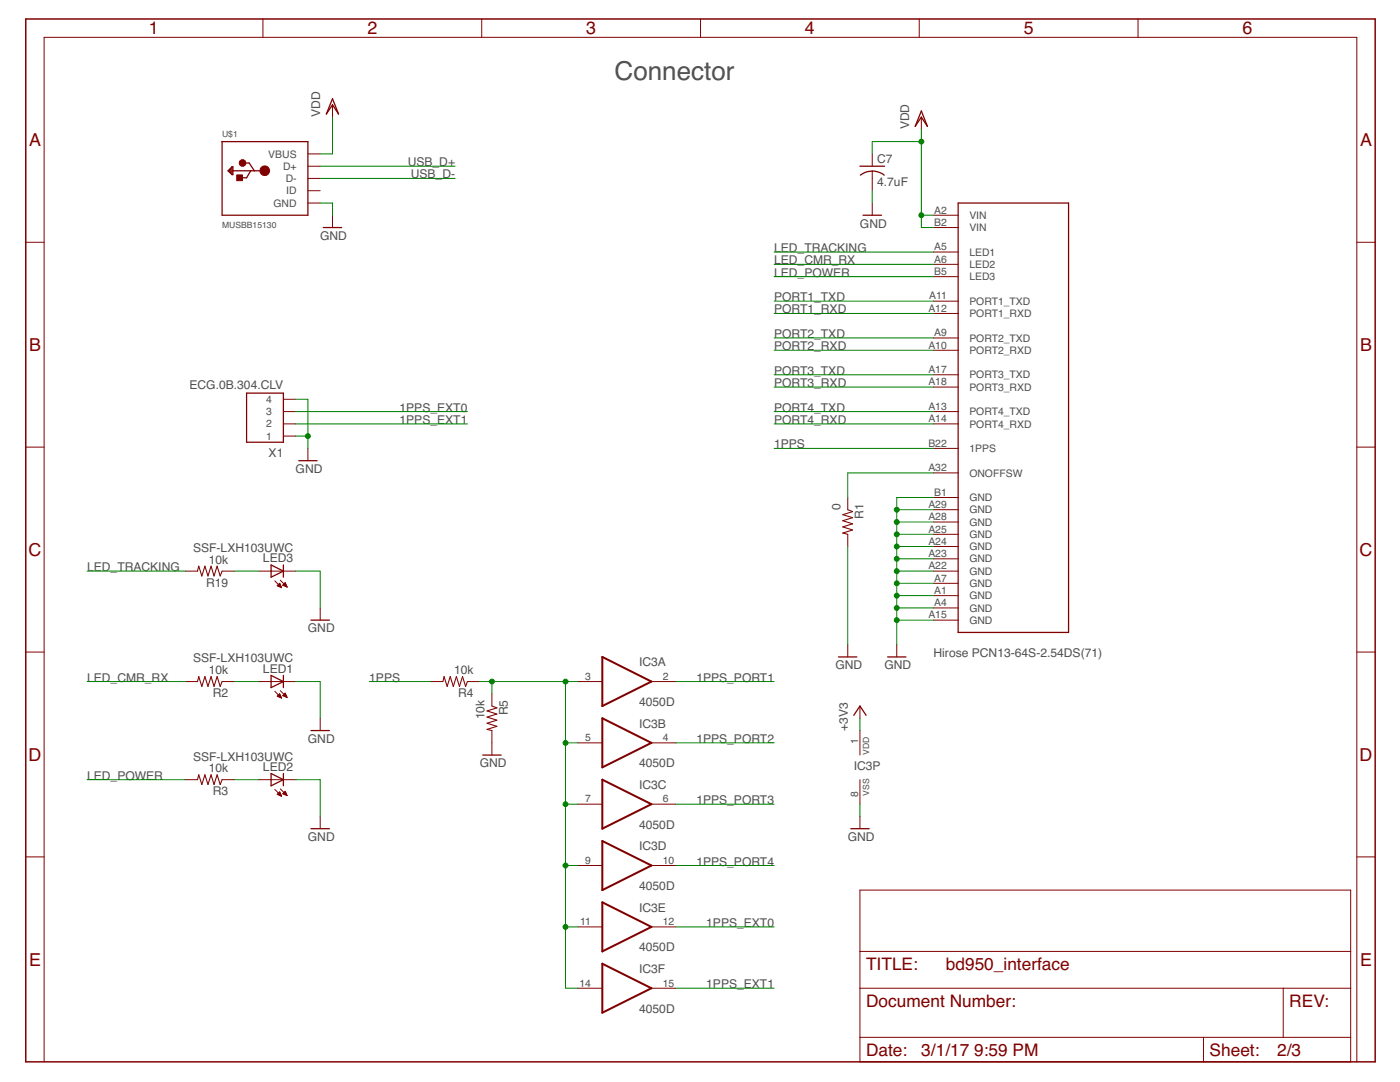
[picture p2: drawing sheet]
<svg xmlns="http://www.w3.org/2000/svg" width="279mm" height="216mm" viewBox="0 0 279 216" stroke-linecap="round" stroke-linejoin="round" font-family="sans-serif">
<path d="M5.1 3.8h269.3v208.1h-269.3z" fill="none" stroke="#800000" stroke-width=".3"/>
<g fill="none" stroke="#800000" stroke-width=".2">
<path d="M52.5 3.8v3.7M96.1 3.8v3.7M139.8 3.8v3.7M183.5 3.8v3.7M227.1 3.8v3.7M61.4 33.2h2.5M61.4 35.6h2.5M61.4 30.7h2.5M61.4 38.1h2.5M66.4 20.9v2.5M174.1 30.7v2.5M174.1 34.1v4"/>
<path d="M183.9 23.4v2.4M5.1 48.3h3.7M61.4 40.5h2.5M66.4 42.9v2.5M174.1 40.5v2.4M186.3 42.9h4.9M186.3 50.3h4.9M186.3 52.7h4.9M186.3 45.4h4.9M186.3 55.2h4.9M270.8 48.3h3.6M56.6 79.7h2.4"/>
<path d="M186.3 67.4h4.9M186.3 69.9h4.9M186.3 60.1h4.9M186.3 62.5h4.9M186.3 74.8h4.9M186.3 77.2h4.9M5.1 89.2h3.7M56.6 82.1h2.4M56.6 84.6h2.4M56.6 87h2.4M61.4 89.5v2.4M169.2 99.3v2.4"/>
<path d="M186.3 82.1h4.9M186.3 84.6h4.9M186.3 94.4h4.9M186.3 99.3h4.9M186.3 89.5h4.9M270.8 89.2h3.6M37 114h2.4M44.3 114h2.5M51.7 114h7.3M54.8 115.9l1.4 1.4M55.3 116.9l.9 .4M55.3 116.9h.7"/>
<path d="M55.5 116.8h.5M55.6 116.6h.3M55.6 117h.5M55.7 116.5h.2M55.8 116.4h.1M55.8 116.4l-.5 .5M55.8 116.4l.4 .9M55.9 117.1h.2M55.9 115.8l1.4 1.3M56.1 117.2h.1M56.4 116.8l.9 .3M56.4 116.8l.5-.5 .4 .8"/>
<path d="M56.5 116.8h.6M56.5 116.6h.6M56.7 116.5h.3M56.7 116.9h.5M56.8 116.4h.2M56.9 116.3h.1M57 117h.2M57.3 117.1h.1M169.2 106.6v2.5M186.3 114h4.9M186.3 116.4h4.9M186.3 118.9h4.9"/>
<path d="M186.3 111.5h4.9M186.3 109.1h4.9M186.3 106.6h4.9M186.3 104.2h4.9M186.3 101.7h4.9M5.1 130.1h3.7M37 136h2.4M44.3 136h2.5M51.7 136h7.3M54.8 137.9l1.4 1.4M55.3 138.9l.5-.5 .4 .9zM55.4 138.9h.6"/>
<path d="M55.5 139h.6M55.5 138.8h.5M55.6 138.6h.3M55.7 138.5h.2M55.8 139.1h.3M55.9 137.8l1.4 1.4M56 139.2h.2M56.5 138.8h.6M56.6 138.6h.5M56.6 138.9h.6M56.7 138.5h.3M56.8 138.4h.2"/>
<path d="M56.9 139h.3M56.9 138.3l.4 .9-.9-.4zM57.1 139.1h.2M63.9 121.3v2.4M85.9 136h2.5M93.3 136h2.4M98.2 138.4v2.5M115.3 136h4.9M130 136h4.9M169.2 128.7v2.4M179 128.7v2.4M186.3 121.3h4.9"/>
<path d="M186.3 123.7h4.9M270.8 130.1h3.6M37 155.6h2.4M44.3 155.6h2.5M51.7 155.6h7.3M54.8 157.5l1.4 1.4M55.4 158.5h.6M55.5 158.6h.5M55.5 158.3h.5M55.6 158.2h.3M55.7 158.7h.4M55.7 158.1h.2"/>
<path d="M55.8 158l.4 .9-.9-.4zM55.9 157.4l1.4 1.3M56 158.8h.2M56.4 158.4l.5-.5 .4 .8zM56.5 158.3h.6M56.6 158.5h.6M56.6 158.2h.5M56.7 158.1h.3M56.8 158h.2M56.9 158.6h.3M57.1 158.7h.2M63.9 143.3v2.5"/>
<path d="M98.2 145.8v4.9M115.3 148.2h4.9M130 148.2h4.9M171.6 140.9v2.4M171.6 145.8v4.9M171.6 155.6v4.9M5.1 171h3.7M63.9 162.9v2.5M115.3 160.5h4.9M115.3 172.7h4.9M130 160.5h4.9M130 172.7h4.9"/>
<path d="M171.6 177.6h98v34.3h-98zM171.6 162.9v2.5M270.8 171h3.6M115.3 197.2h4.9M115.3 185h4.9M130 197.2h4.9M130 185h4.9M171.6 197.2h98M171.6 189.8h98M256.1 197.2v9.8M8.8 211.9v-204.4h262v204.4M171.6 207h98"/>
<path d="M240.2 207v4.9"/>
</g>
<g fill="none" stroke="#800000" stroke-width=".25">
<path d="M66.4 19.7l1.2 3.1-1.2-1.9-1.3 1.9zM44.3 28.3h17.1v14.6h-17.1zM45.7 34.1l.4-.4v.8l-.2-.4M46.3 33.3h.2v1.5h-.2l-.8-.7zM46.3 33.3v1.3M46.5 34.1h6.3M48.8 32.5h.9l1.1 1.6M50 34.1l-.8 1.4h-1.1M171.6 33.2h4.9M171.7 34.9a3.8 3.8 0 0 1 4.8 0M183.9 22.1l1.2 3.1-1.2-1.8-1.3 1.8zM64.5 45.4h3.7"/>
<path d="M172.2 42.9h3.7M191.2 40.5h22.1v85.7h-22.1zM49.2 78.4h7.4v9.8h-7.4zM59.6 91.9h3.7M54.1 112.7l2.5 1.3-2.5 1.2zM56.6 112.7v2.5M54.1 134.8l2.5 1.2-2.5 1.2zM56.6 134.8v2.4M62.1 123.7h3.6M167.3 131.1h3.7M177.1 131.1h3.7M54.1 154.3l2.5 1.3-2.5 1.2z"/>
<path d="M56.6 154.3v2.5M62.1 145.8h3.6M96.4 150.7h3.6M170.4 142.7l1.2-1.8 1.2 1.8M62.1 165.4h3.6M169.8 165.4h3.7"/>
</g>
<path d="M39.4 114l.3-1 .6 1.9 .6-1.9 .6 1.9 .6-1.9 .6 1.9 .6-1.9 .6 1.9 .4-.9M169.2 101.7l1 .4-2 .6 2 .6-2 .6 2 .6-2 .6 2 .6-2 .7 1 .2M39.4 136l.3-1 .6 2 .6-2 .6 2 .6-2 .6 2 .6-2 .6 2 .4-1M88.4 136l.2-1 .6 2 .7-2 .6 2 .6-2 .6 2 .6-2 .6 2 .4-1M39.4 155.6l.3-1 .6 1.9 .6-1.9 .6 1.9 .6-1.9 .6 1.9 .6-1.9 .6 1.9 .4-.9M98.2 140.9l1 .3-2 .7 2 .6-2 .6 2 .6-2 .6 2 .6-2 .6 1 .3" fill="none" stroke="#800000" stroke-width=".21"/>
<path d="M120.2 131.1l9.8 4.9-9.8 4.9zM120.2 143.3l9.8 4.9-9.8 4.9zM120.2 155.6l9.8 4.9-9.8 4.9zM120.2 167.8l9.8 4.9-9.8 4.9zM120.2 180l9.8 5-9.8 4.8zM120.2 192.3l9.8 4.9-9.8 4.9z" fill="none" stroke="#800000" stroke-width=".4"/>
<g fill="#800000" stroke="#800000" stroke-width=".2">
<circle cx="52.8" cy="34.1" r=".96"/>
<circle cx="48.4" cy="32.5" r=".68"/>
</g>
<path d="M47.2 34.9h1.2v1.1h-1.2z" fill="#800000" stroke="#800000" stroke-width=".2"/>
<g fill="none" stroke="#008000" stroke-width=".2">
<path d="M63.9 33.2h26.9M63.9 35.6h26.9M66.4 23.4v7.3h-2.5M174.1 38.1v2.4M183.9 28.3h-9.8v2.4M183.9 25.8v19.6h2.4M63.9 40.5h2.5v2.4M154.5 50.3h31.8M154.5 52.7h31.8M154.5 55.2h31.8M183.9 42.9h2.4M59 79.7h2.4v9.8"/>
<path d="M154.5 77.2h31.8M154.5 74.8h31.8M154.5 69.9h31.8M154.5 67.4h31.8M154.5 62.5h31.8M154.5 60.1h31.8M59 87h2.4M59 84.6h34.3M59 82.1h34.3M154.5 89.5h31.8M154.5 84.6h31.8M154.5 82.1h31.8"/>
<path d="M186.3 99.3h-7.3v29.4M186.3 94.4h-17.1v4.9M17.4 114h19.6M46.8 114h4.9M59 114h4.9v7.3M169.2 109.1v19.6M179 114h7.3M179 101.7h7.3M179 104.2h7.3M179 106.6h7.3M179 109.1h7.3M179 111.5h7.3"/>
<path d="M179 116.4h7.3M179 118.9h7.3M17.4 136h19.6M46.8 136h4.9M59 136h4.9v7.3M73.7 136h12.2M95.7 136h19.6M98.2 136v2.4M112.9 136v61.2h2.4M134.9 136h19.6M179 121.3h7.3M179 123.7h7.3"/>
<path d="M17.4 155.6h19.6M46.8 155.6h4.9M59 155.6h4.9v7.3M112.9 148.2h2.4M134.9 148.2h19.6M171.6 143.3v2.5M112.9 160.5h2.4M112.9 172.7h2.4M134.9 160.5h19.6M134.9 172.7h19.6M171.6 160.5v2.4M112.9 185h2.4"/>
<path d="M134.9 185h19.6M134.9 197.2h19.6"/>
</g>
<g fill="#008000" stroke="#008000" stroke-width=".2">
<circle cx="179" cy="101.7" r=".49"/>
<circle cx="179" cy="104.2" r=".49"/>
<circle cx="179" cy="106.6" r=".49"/>
<circle cx="179" cy="109.1" r=".49"/>
<circle cx="179" cy="111.5" r=".49"/>
<circle cx="179" cy="114" r=".49"/>
<circle cx="179" cy="116.4" r=".49"/>
<circle cx="179" cy="118.9" r=".49"/>
<circle cx="179" cy="121.3" r=".49"/>
<circle cx="179" cy="123.7" r=".49"/>
<circle cx="61.4" cy="87" r=".49"/>
<circle cx="98.2" cy="136" r=".49"/>
<circle cx="112.9" cy="136" r=".49"/>
<circle cx="112.9" cy="148.2" r=".49"/>
<circle cx="112.9" cy="160.5" r=".49"/>
<circle cx="112.9" cy="172.7" r=".49"/>
<circle cx="112.9" cy="185" r=".49"/>
<circle cx="183.9" cy="42.9" r=".49"/>
<circle cx="183.9" cy="28.3" r=".49"/>
</g>
<text font-size="5.2" fill="#505050" x="122.7" y="16">Connector</text>
<g font-size="3.6" fill="#800000">
<text x="29.7" y="6.9">1</text>
<text x="73.3" y="6.9">2</text>
<text x="117" y="6.9">3</text>
<text x="160.7" y="6.9">4</text>
<text x="204.3" y="6.9">5</text>
<text x="248" y="6.9">6</text>
<text x="5.8" y="29.1">A</text>
<text x="271.4" y="29.1">A</text>
<text x="5.8" y="70">B</text>
<text x="271.4" y="70">B</text>
<text x="5.7" y="110.9">C</text>
<text x="271.3" y="110.9">C</text>
<text x="5.7" y="151.8">D</text>
<text x="271.3" y="151.8">D</text>
<text x="5.8" y="192.7">E</text>
<text x="271.4" y="192.7">E</text>
</g>
<g font-size="3.5" fill="#800000">
<text x="172.8" y="193.5">TITLE:</text>
<text x="188.8" y="193.5">bd950_interface</text>
<text x="172.8" y="200.9">Document Number:</text>
<text x="257.3" y="200.9">REV:</text>
<text x="172.8" y="210.7">Date:</text>
<text x="183.9" y="210.7">3/1/17</text>
<text x="194.4" y="210.7">9:59 PM</text>
<text x="241.4" y="210.7">Sheet:</text>
<text x="254.9" y="210.7">2/3</text>
</g>
<g font-size="2.4" fill="#505050">
<text x="63.9" y="23.4" transform="rotate(-90 63.9 23.4)">VDD</text>
<text x="181.4" y="25.8" transform="rotate(-90 181.4 25.8)">VDD</text>
<text x="81.4" y="33.2">USB_D+</text>
<text x="82" y="35.6">USB_D-</text>
<text x="175.1" y="32.6">C7</text>
<text x="175.1" y="37.2">4.7uF</text>
<text x="63.9" y="47.9">GND</text>
<text x="171.6" y="45.4">GND</text>
<text x="154.5" y="50.3">LED_TRACKING</text>
<text x="154.5" y="52.7">LED_CMR_RX</text>
<text x="154.5" y="55.2">LED_POWER</text>
<text x="154.5" y="62.5">PORT1_RXD</text>
<text x="154.5" y="60.1">PORT1_TXD</text>
<text x="154.5" y="69.9">PORT2_RXD</text>
<text x="154.5" y="67.4">PORT2_TXD</text>
<text x="37.8" y="77.7">ECG.0B.304.CLV</text>
<text x="154.5" y="77.2">PORT3_RXD</text>
<text x="154.5" y="74.8">PORT3_TXD</text>
<text x="79.7" y="82.1">1PPS_EXT0</text>
<text x="154.5" y="82.1">PORT4_TXD</text>
<text x="79.7" y="84.6">1PPS_EXT1</text>
<text x="154.5" y="89.5">1PPS</text>
<text x="154.5" y="84.6">PORT4_RXD</text>
<text x="53.6" y="91.2">X1</text>
<text x="59" y="94.4">GND</text>
<text x="167.7" y="101.8" transform="rotate(-90 167.7 101.8)">0</text>
<text x="172.3" y="103.6" transform="rotate(-90 172.3 103.6)">R1</text>
<text x="17.4" y="114">LED_TRACKING</text>
<text x="38.5" y="110.2">SSF-LXH103UWC</text>
<text x="41.6" y="112.5">10k</text>
<text x="52.5" y="112.2">LED3</text>
<text x="41.1" y="117.1">R19</text>
<text x="61.5" y="126.2">GND</text>
<text x="186.3" y="131.1">Hirose PCN13-64S-2.54DS(71)</text>
<text x="17.4" y="136">LED_CMR_RX</text>
<text x="38.5" y="132.2">SSF-LXH103UWC</text>
<text x="41.6" y="134.5">10k</text>
<text x="52.5" y="134.3">LED1</text>
<text x="73.7" y="136">1PPS</text>
<text x="90.6" y="134.5">10k</text>
<text x="127.6" y="132.9">IC3A</text>
<text x="139" y="136">1PPS_PORT1</text>
<text x="166.7" y="133.5">GND</text>
<text x="176.5" y="133.5">GND</text>
<text x="42.4" y="139.1">R2</text>
<text x="91.4" y="139.1">R4</text>
<text x="96.7" y="143.6" transform="rotate(-90 96.7 143.6)">10k</text>
<text x="101.3" y="142.7" transform="rotate(-90 101.3 142.7)">R5</text>
<text x="127.6" y="140.9">4050D</text>
<text x="61.5" y="148.2">GND</text>
<text x="127.6" y="145.2">IC3B</text>
<text x="139" y="148.2">1PPS_PORT2</text>
<text x="169.2" y="145.8" transform="rotate(-90 169.2 145.8)">+3V3</text>
<text x="17.4" y="155.6">LED_POWER</text>
<text x="38.5" y="151.8">SSF-LXH103UWC</text>
<text x="41.6" y="154.1">10k</text>
<text x="52.5" y="153.9">LED2</text>
<text x="95.7" y="153.1">GND</text>
<text x="127.6" y="153.1">4050D</text>
<text x="170.4" y="153.7">IC3P</text>
<text x="42.4" y="158.7">R3</text>
<text x="127.6" y="157.4">IC3C</text>
<text x="139" y="160.5">1PPS_PORT3</text>
<text x="61.5" y="167.8">GND</text>
<text x="127.6" y="165.4">4050D</text>
<text x="169.2" y="167.8">GND</text>
<text x="127.6" y="169.6">IC3D</text>
<text x="139" y="172.7">1PPS_PORT4</text>
<text x="127.6" y="177.6">4050D</text>
<text x="127.6" y="181.9">IC3E</text>
<text x="140.9" y="184.9">1PPS_EXT0</text>
<text x="127.6" y="189.8">4050D</text>
<text x="127.6" y="194.1">IC3F</text>
<text x="140.9" y="197.2">1PPS_EXT1</text>
<text x="127.6" y="202.1">4050D</text>
</g>
<g font-size="2.1" fill="#505050">
<text x="53.5" y="31.4">VBUS</text>
<text x="56.5" y="33.9">D+</text>
<text x="54.6" y="41.2">GND</text>
<text x="57" y="36.3">D-</text>
<text x="57.1" y="38.8">ID</text>
<text x="186.4" y="42.6">A2</text>
<text x="186.4" y="45.1">B2</text>
<text x="193.5" y="43.7">VIN</text>
<text x="193.5" y="46.1">VIN</text>
<text x="186.4" y="50">A5</text>
<text x="186.4" y="52.4">A6</text>
<text x="193.5" y="51">LED1</text>
<text x="193.5" y="53.5">LED2</text>
<text x="185.4" y="59.7">A11</text>
<text x="186.4" y="54.9">B5</text>
<text x="193.5" y="55.9">LED3</text>
<text x="185.3" y="62.2">A12</text>
<text x="193.5" y="60.8">PORT1_TXD</text>
<text x="193.5" y="63.3">PORT1_RXD</text>
<text x="185.3" y="69.5">A10</text>
<text x="186.4" y="67.1">A9</text>
<text x="193.5" y="68.2">PORT2_TXD</text>
<text x="193.5" y="70.6">PORT2_RXD</text>
<text x="185.3" y="74.4">A17</text>
<text x="185.3" y="76.9">A18</text>
<text x="193.5" y="75.5">PORT3_TXD</text>
<text x="193.5" y="78">PORT3_RXD</text>
<text x="53.1" y="82.9">3</text>
<text x="53.1" y="80.4">4</text>
<text x="185.3" y="81.8">A13</text>
<text x="193.5" y="82.9">PORT4_TXD</text>
<text x="53.1" y="87.7">1</text>
<text x="53.1" y="85.3">2</text>
<text x="185.3" y="84.2">A14</text>
<text x="185.3" y="89.1">B22</text>
<text x="193.5" y="85.3">PORT4_RXD</text>
<text x="185.3" y="94">A32</text>
<text x="193.5" y="95.1">ONOFFSW</text>
<text x="193.5" y="90.2">1PPS</text>
<text x="185.3" y="101.4">A29</text>
<text x="186.4" y="98.9">B1</text>
<text x="193.5" y="100">GND</text>
<text x="185.3" y="106.3">A25</text>
<text x="185.3" y="103.8">A28</text>
<text x="193.5" y="107.3">GND</text>
<text x="193.5" y="104.9">GND</text>
<text x="193.5" y="102.4">GND</text>
<text x="185.3" y="113.6">A22</text>
<text x="185.3" y="111.2">A23</text>
<text x="185.3" y="108.7">A24</text>
<text x="193.5" y="112.2">GND</text>
<text x="193.5" y="109.8">GND</text>
<text x="186.4" y="118.5">A1</text>
<text x="186.4" y="116.1">A7</text>
<text x="193.5" y="119.6">GND</text>
<text x="193.5" y="117.1">GND</text>
<text x="193.5" y="114.7">GND</text>
<text x="185.3" y="123.4">A15</text>
<text x="186.4" y="121">A4</text>
<text x="193.5" y="122">GND</text>
<text x="193.5" y="124.5">GND</text>
<text x="116.8" y="135.6">3</text>
<text x="132.3" y="135.6">2</text>
<text x="116.8" y="147.9">5</text>
<text x="132.3" y="147.9">4</text>
<text x="171.3" y="148.4" transform="rotate(-90 171.3 148.4)">1</text>
<text x="116.8" y="160.1">7</text>
<text x="132.3" y="160.1">6</text>
<text x="171.3" y="159" transform="rotate(-90 171.3 159)">8</text>
<text x="116.8" y="172.4">9</text>
<text x="132.3" y="172.4">10</text>
<text x="115.8" y="184.6">11</text>
<text x="132.3" y="184.6">12</text>
<text x="115.7" y="196.8">14</text>
<text x="132.3" y="196.8">15</text>
</g>
<g font-size="1.7" fill="#505050">
<text x="44.3" y="27.3">U$1</text>
<text x="44.3" y="45.4">MUSBB15130</text>
<text x="173.5" y="150.7" transform="rotate(-90 173.5 150.7)">VDD</text>
<text x="173.5" y="158.8" transform="rotate(-90 173.5 158.8)">VSS</text>
</g>
</svg>
